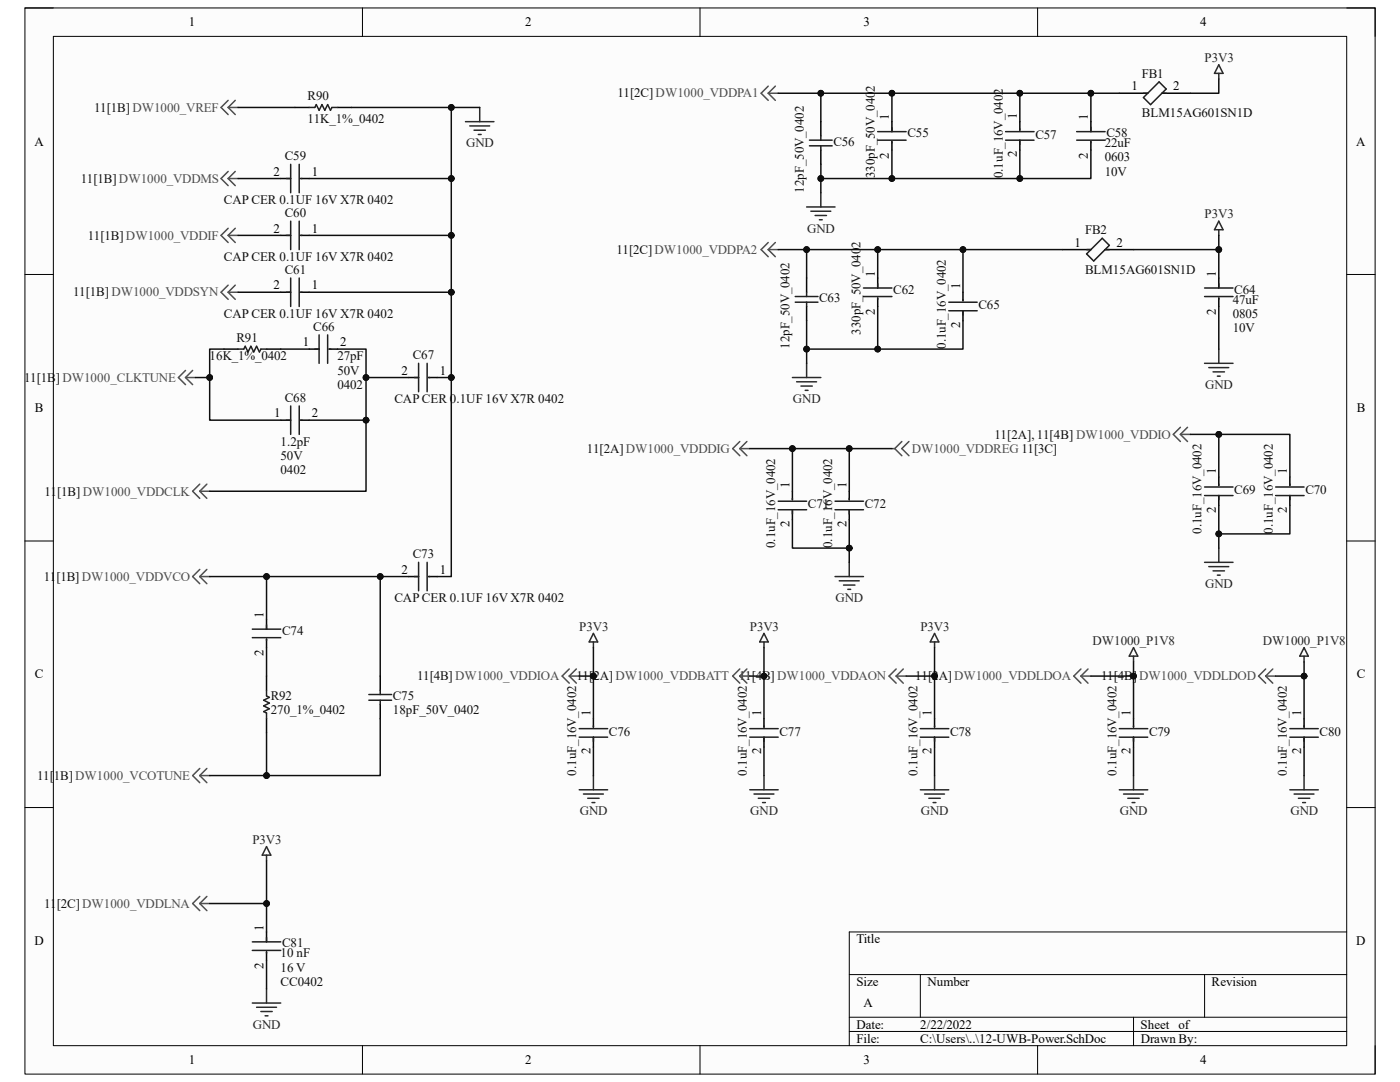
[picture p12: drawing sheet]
<svg xmlns="http://www.w3.org/2000/svg" width="279mm" height="216mm" viewBox="0 0 279 216" stroke-linecap="round" stroke-linejoin="round" font-family="sans-serif">
<path d="M5 1.6h269.4v212.7h-269.4z" fill-rule="evenodd" fill="#fcfcfc"/>
<path d="M5 1.6h269.4v212.7h-269.4z" fill="none" stroke="#000" stroke-width=".2"/>
<path d="M10.6 7.3h258.2v201.4h-258.2z" fill-rule="evenodd" fill="#fcfcfc"/>
<g fill="none" stroke="#000" stroke-width=".2">
<path d="M5 1.6h5.6M10.6 7.3h258.2v201.4h-258.2zM72.3 1.6v5.7M139.7 1.6v5.7M207.1 1.6v5.7M268.8 1.6h5.6v5.7M5 54.8h5.6M268.8 54.8h5.6M5 107.9h5.6M268.8 107.9h5.6M5 161.1h5.6M268.8 161.1h5.6"/>
<path d="M169.5 194.5h99.3M183.7 194.5v8.5M240.4 194.5v8.5M268.8 186h-99.3v22.7M72.3 208.7v5.6M139.7 208.7v5.6M169.5 203h99.3M169.5 205.8h99.3M207.1 208.7v5.6M226.2 203v5.7M274.4 208.7v5.6"/>
</g>
<g fill="none" stroke="#4c4c4c" stroke-width=".3">
<path d="M153.3 18.6l1.4 1.4M153.3 17.2l-1.4 1.4 1.4 1.4M153.3 18.6h2M154.7 17.2l-1.4 1.4M45.5 21.4l1.5 1.5M45.5 20l-1.4 1.4 1.4 1.5M45.5 21.4h2M45.5 35.6l1.5 1.4M45.5 34.2l-1.4 1.4 1.4 1.4M45.5 35.6h2M47 20l-1.5 1.4M47 34.2l-1.5 1.4"/>
<path d="M45.5 47l1.5 1.4M45.5 45.6l-1.4 1.4 1.4 1.4M45.5 47h2M45.5 58.3l1.5 1.4M45.5 56.9l-1.4 1.4 1.4 1.4M45.5 58.3h2M47 45.6l-1.5 1.4M47 56.9l-1.5 1.4M153.3 49.8l1.4 1.4M153.3 48.4l-1.4 1.4 1.4 1.4M153.3 49.8h2M154.7 48.4l-1.4 1.4"/>
<path d="M37 75.3l1.4 1.5M37 73.9l-1.4 1.4 1.4 1.5M37 75.3h2M38.4 73.9l-1.4 1.4M39.9 98l1.4 1.4M39.9 96.6l-1.5 1.4 1.5 1.4M39.9 98h1.9M41.3 96.6l-1.4 1.4M147.6 89.5h2M147.6 89.5l1.5 1.4M147.6 88.1l-1.4 1.4 1.4 1.4M149.1 88.1l-1.5 1.4"/>
<path d="M178 89.5h.6M178.6 89.5l1.4 1.4M180 88.1l-1.4 1.4M181.4 88.1l-1.4 1.4 1.4 1.4M235.6 86.7l1.4 1.4M235.6 85.3l-1.4 1.4 1.4 1.4M235.6 86.7h2M237 85.3l-1.4 1.4M39.9 115l1.4 1.5M39.9 113.6l-1.5 1.4 1.5 1.5M39.9 115h1.9M41.3 113.6l-1.4 1.4"/>
<path d="M113.6 134.9h2M113.6 134.9l1.4 1.4M113.6 133.5l-1.4 1.4 1.4 1.4M115 133.5l-1.4 1.4M147.6 134.9h2M147.6 134.9l1.5 1.4M147.6 133.5l-1.4 1.4 1.4 1.4M149.1 133.5l-1.5 1.4M178.8 134.9l1.5 1.4M178.8 133.5l-1.4 1.4 1.4 1.4M178.8 134.9h2M180.3 133.5l-1.5 1.4"/>
<path d="M215.7 134.9h2M215.7 134.9l1.4 1.4M215.7 133.5l-1.4 1.4 1.4 1.4M217.1 133.5l-1.4 1.4M252.6 134.9h2M252.6 134.9l1.4 1.4M252.6 133.5l-1.4 1.4 1.4 1.4M254 133.5l-1.4 1.4M39.9 154.8l1.4 1.4M39.9 153.3l-1.5 1.5 1.5 1.4M39.9 154.8h1.9M41.3 153.3l-1.4 1.5"/>
<path d="M39.9 178.9l-1.5 1.4 1.5 1.4M41.3 178.9l-1.4 1.4M39.9 180.3l1.4 1.4M39.9 180.3h1.9"/>
</g>
<g fill="none" stroke="#000" stroke-width=".3">
<path d="M223.4 18.6h5.7M231.9 18.6h5.7M56 35.6h2M58.9 21.4h2.8M60 35.6h1.7M67.4 21.4h2.8M178 24.3v2M178 28.2v1.8M203.5 24.3v1.7M203.5 28v2M217.7 24.3v2M217.7 28.2v1.8"/>
<path d="M56 47h2M56 58.3h2M60 47h1.7M60 58.3h1.7M192.2 58.3v1.7M212 49.8h5.7M220.5 49.8h5.7M243.2 55.5v2M243.2 59.5v1.7M44.7 69.7h2.8M53.2 69.7h2.8M61.7 69.7h2"/>
<path d="M65.7 69.7h1.7M81.6 75.3h1.9M85.5 75.3h1.7M192.2 62v2M56 83.8h2M60 83.8h1.7M158.1 98v1.7M169.5 98v1.7M243.2 95.2v1.7M243.2 98.9v2M257.4 95.2v1.7M257.4 98.9v2"/>
<path d="M81.6 115h1.9M85.5 115h1.7M158.1 101.7v2M169.5 101.7v2M53.2 123.6v1.9M53.2 127.5v1.7M53.2 134.9v2.8M75.9 134.9v2.8M53.2 143.4v2.8M75.9 140.6v2.8M118.4 143.4v1.7M118.4 147.1v2"/>
<path d="M152.5 143.4v1.7M152.5 147.1v2M186.5 143.4v1.7M186.5 147.1v2M226.2 143.4v1.7M226.2 147.1v2M260.3 143.4v1.7M260.3 147.1v2M53.2 186v1.9M53.2 189.9v1.7"/>
</g>
<g fill="none" stroke="#1c1c1c" stroke-width=".3">
<path d="M228.2 19.5l3.1-3.2 1.4 1.5-3.1 3.1zM228.2 18.6h.9M231.9 18.6h.8M57.2 35.6h.8M58 32.8v5.7M59.7 32.8v5.7M60 35.6h.3M61.7 21.4h1.1l.3-.5 .6 1.1 .6-1.1 .5 1.1 .6-1.1 .6 1.1 .2-.6h1.2M175.2 28h5.6M175.2 26.3h5.6M178 25.4v.9M178 28.2v.3"/>
<path d="M200.7 28h5.7M200.7 26.3h5.7M203.5 25.7v.3M203.5 28v.8M214.9 28h5.6M214.9 26.3h5.6M217.7 25.4v.9M217.7 28.2v.3M57.2 47h.8M57.2 58.3h.8M58 44.1v5.7M58 55.5v5.7"/>
<path d="M59.7 44.1v5.7M59.7 55.5v5.7M60 47h.3M60 58.3h.3M192.2 59.7v.3M216.9 50.7l3.1-3.2 1.4 1.5-3.1 3.1zM216.9 49.8h.8M220.5 49.8h.9M240.4 57.5h5.7M240.4 59.2h5.7M243.2 56.6v.9M243.2 59.5v.2"/>
<path d="M47.5 69.7h1.2l.2-.6 .6 1.1 .6-1.1 .5 1.1 .6-1.1 .6 1.1 .3-.5h1.1M62.8 69.7h.9M63.7 66.8v5.7M65.4 66.8v5.7M65.7 69.7h.3M82.7 75.3h.8M83.5 72.5v5.7M85.2 72.5v5.7M85.5 75.3h.3M189.3 62h5.7M189.3 60.3h5.7M192.2 62v.9"/>
<path d="M57.2 83.8h.8M58 81v5.7M59.7 81v5.7M60 83.8h.3M158.1 99.4v.3M169.5 99.4v.3M240.4 98.9h5.7M240.4 97.2h5.7M243.2 96.6v.3M243.2 98.9v.8M254.6 98.9h5.7M254.6 97.2h5.7"/>
<path d="M257.4 96.6v.3M257.4 98.9v.8M82.7 115h.8M83.5 112.2v5.7M85.2 112.2v5.7M85.5 115h.3M155.3 101.7h5.7M155.3 100h5.7M158.1 101.7v.9M166.7 101.7h5.6M166.7 100h5.6M169.5 101.7v.9"/>
<path d="M50.4 125.5h5.6M50.4 127.2h5.6M53.2 124.7v.8M53.2 127.5v.3M53.2 137.7v1.2l.6 .3-1.2 .5 1.2 .6-1.2 .6 1.2 .5-1.2 .6 .6 .3v1.1M73.6 138.6h4.6M73.6 139.7h4.6M75.9 137.7v.9M75.9 139.7v.9M115.6 147.1h5.7M115.6 145.4h5.7M118.4 144.8v.3"/>
<path d="M118.4 147.1v.8M149.6 147.1h5.7M149.6 145.4h5.7M152.5 144.8v.3M152.5 147.1v.8M183.7 147.1h5.6M183.7 145.4h5.6M186.5 144.8v.3M186.5 147.1v.8M223.4 147.1h5.7M223.4 145.4h5.7M226.2 144.8v.3"/>
<path d="M226.2 147.1v.8M257.4 147.1h5.7M257.4 145.4h5.7M260.3 144.8v.3M260.3 147.1v.8M50.4 187.9h5.6M50.4 189.6h5.6M53.2 187.1v.8M53.2 189.9v.3"/>
</g>
<g fill="none" stroke="#262626" stroke-width=".3">
<path d="M243.2 12.9l.9 1.7h-1.7zM243.2 14.6v1.2M92.9 24.3h5.7M93.8 25.1h3.9M94.6 26h2.3M95.5 26.8h.5M95.7 21.4v2.9M163.8 38.5v2.8M161 41.3h5.7M161.8 42.1h4M162.7 43h2.2M163.5 43.9h.6"/>
<path d="M243.2 45.8v1.2M243.2 44.1l.9 1.7h-1.7zM158.1 75.3h5.7M159 76.2h4M159.8 77h2.3M160.7 77.9h.6M161 72.5v2.8M240.4 72.5h5.7M241.2 73.4h4M242.1 74.2h2.3M243 75.1h.5M243.2 69.7v2.8"/>
<path d="M166.7 115h5.6M167.5 115.9h4M168.3 116.7h2.3M169.2 117.6h.6M169.5 112.2v2.8M240.4 112.2h5.7M241.2 113.1h4M242.1 113.9h2.3M243 114.8h.5M243.2 109.4v2.8M118.4 128.1v1.1M118.4 126.4l.9 1.7h-1.7z"/>
<path d="M152.5 126.4l.8 1.7h-1.7zM152.5 128.1v1.1M186.5 128.1v1.1M186.5 126.4l.9 1.7h-1.7zM226.2 129.2l.9 1.7h-1.7zM226.2 130.9v1.2M260.3 130.9v1.2M260.3 129.2l.8 1.7h-1.7zM115.6 157.6h5.7M116.4 158.4h4M117.3 159.3h2.3M118.4 154.8v2.8"/>
<path d="M149.6 157.6h5.7M150.5 158.4h4M151.3 159.3h2.3M152.5 154.8v2.8M183.7 157.6h5.6M184.5 158.4h4M185.4 159.3h2.2M186.5 154.8v2.8M223.4 157.6h5.7M224.2 158.4h4M225.1 159.3h2.3M226.2 154.8v2.8"/>
<path d="M257.4 157.6h5.7M258.3 158.4h3.9M259.1 159.3h2.3M260.3 154.8v2.8M53.2 168.9l.8 1.7h-1.7zM53.2 170.6v1.2M118.1 160.1h.6M152.2 160.1h.5M186.2 160.1h.6M225.9 160.1h.6M260 160.1h.5M53.2 197.3v2.8"/>
<path d="M50.4 200.1h5.6M51.2 201h4M52.1 201.8h2.2M52.9 202.7h.6"/>
</g>
<path d="M47.5 21.4h11.4M47.5 35.6h8.5M70.2 21.4h25.5M47.5 47h8.5" fill="none" stroke="#0e0e0e" stroke-width=".3"/>
<circle cx="90.1" cy="21.4" r=".57" fill="#0e0e0e"/>
<circle cx="90.1" cy="21.4" r=".57" fill="none" stroke="#0e0e0e" stroke-width=".2"/>
<path d="M90.1 21.4v14.2h-28.4" fill="none" stroke="#0e0e0e" stroke-width=".3"/>
<circle cx="90.1" cy="35.6" r=".57" fill="#0e0e0e"/>
<circle cx="90.1" cy="35.6" r=".57" fill="none" stroke="#0e0e0e" stroke-width=".2"/>
<circle cx="90.1" cy="21.4" r=".57" fill="#0e0e0e"/>
<circle cx="90.1" cy="21.4" r=".57" fill="none" stroke="#0e0e0e" stroke-width=".2"/>
<path d="M90.1 35.6v11.4h-28.4" fill="none" stroke="#0e0e0e" stroke-width=".3"/>
<circle cx="90.1" cy="35.6" r=".57" fill="#0e0e0e"/>
<circle cx="90.1" cy="35.6" r=".57" fill="none" stroke="#0e0e0e" stroke-width=".2"/>
<circle cx="90.1" cy="47" r=".57" fill="#0e0e0e"/>
<circle cx="90.1" cy="47" r=".57" fill="none" stroke="#0e0e0e" stroke-width=".2"/>
<path d="M90.1 47v11.3h-28.4" fill="none" stroke="#0e0e0e" stroke-width=".3"/>
<circle cx="90.1" cy="58.3" r=".57" fill="#0e0e0e"/>
<circle cx="90.1" cy="58.3" r=".57" fill="none" stroke="#0e0e0e" stroke-width=".2"/>
<circle cx="90.1" cy="47" r=".57" fill="#0e0e0e"/>
<circle cx="90.1" cy="47" r=".57" fill="none" stroke="#0e0e0e" stroke-width=".2"/>
<path d="M47.5 58.3h8.5M90.1 58.3v17h-2.9" fill="none" stroke="#0e0e0e" stroke-width=".3"/>
<circle cx="90.1" cy="75.3" r=".57" fill="#0e0e0e"/>
<circle cx="90.1" cy="75.3" r=".57" fill="none" stroke="#0e0e0e" stroke-width=".2"/>
<circle cx="90.1" cy="58.3" r=".57" fill="#0e0e0e"/>
<circle cx="90.1" cy="58.3" r=".57" fill="none" stroke="#0e0e0e" stroke-width=".2"/>
<path d="M44.7 69.7h-2.9v5.6h-2.8" fill="none" stroke="#0e0e0e" stroke-width=".3"/>
<circle cx="41.8" cy="75.3" r=".57" fill="#0e0e0e"/>
<circle cx="41.8" cy="75.3" r=".57" fill="none" stroke="#0e0e0e" stroke-width=".2"/>
<path d="M56 69.7h5.7M67.4 69.7h5.6v5.6h8.6" fill="none" stroke="#0e0e0e" stroke-width=".3"/>
<circle cx="73" cy="75.3" r=".57" fill="#0e0e0e"/>
<circle cx="73" cy="75.3" r=".57" fill="none" stroke="#0e0e0e" stroke-width=".2"/>
<path d="M41.8 75.3v8.5h14.2" fill="none" stroke="#0e0e0e" stroke-width=".3"/>
<circle cx="41.8" cy="75.3" r=".57" fill="#0e0e0e"/>
<circle cx="41.8" cy="75.3" r=".57" fill="none" stroke="#0e0e0e" stroke-width=".2"/>
<path d="M73 75.3v8.5h-11.3" fill="none" stroke="#0e0e0e" stroke-width=".3"/>
<circle cx="73" cy="83.8" r=".57" fill="#0e0e0e"/>
<circle cx="73" cy="83.8" r=".57" fill="none" stroke="#0e0e0e" stroke-width=".2"/>
<circle cx="73" cy="75.3" r=".57" fill="#0e0e0e"/>
<circle cx="73" cy="75.3" r=".57" fill="none" stroke="#0e0e0e" stroke-width=".2"/>
<path d="M73 83.8v14.2h-31.2" fill="none" stroke="#0e0e0e" stroke-width=".3"/>
<circle cx="73" cy="83.8" r=".57" fill="#0e0e0e"/>
<circle cx="73" cy="83.8" r=".57" fill="none" stroke="#0e0e0e" stroke-width=".2"/>
<path d="M90.1 75.3v39.7h-2.9" fill="none" stroke="#0e0e0e" stroke-width=".3"/>
<circle cx="90.1" cy="75.3" r=".57" fill="#0e0e0e"/>
<circle cx="90.1" cy="75.3" r=".57" fill="none" stroke="#0e0e0e" stroke-width=".2"/>
<path d="M41.8 115h39.8" fill="none" stroke="#0e0e0e" stroke-width=".3"/>
<circle cx="53.2" cy="115" r=".57" fill="#0e0e0e"/>
<circle cx="53.2" cy="115" r=".57" fill="none" stroke="#0e0e0e" stroke-width=".2"/>
<circle cx="75.9" cy="115" r=".57" fill="#0e0e0e"/>
<circle cx="75.9" cy="115" r=".57" fill="none" stroke="#0e0e0e" stroke-width=".2"/>
<path d="M53.2 115v8.6" fill="none" stroke="#0e0e0e" stroke-width=".3"/>
<circle cx="53.2" cy="115" r=".57" fill="#0e0e0e"/>
<circle cx="53.2" cy="115" r=".57" fill="none" stroke="#0e0e0e" stroke-width=".2"/>
<path d="M53.2 146.2v8.6h-11.4" fill="none" stroke="#0e0e0e" stroke-width=".3"/>
<circle cx="53.2" cy="154.8" r=".57" fill="#0e0e0e"/>
<circle cx="53.2" cy="154.8" r=".57" fill="none" stroke="#0e0e0e" stroke-width=".2"/>
<path d="M75.9 115v19.9M53.2 129.2v5.7" fill="none" stroke="#0e0e0e" stroke-width=".3"/>
<circle cx="75.9" cy="115" r=".57" fill="#0e0e0e"/>
<circle cx="75.9" cy="115" r=".57" fill="none" stroke="#0e0e0e" stroke-width=".2"/>
<path d="M75.9 143.4v11.4h-22.7" fill="none" stroke="#0e0e0e" stroke-width=".3"/>
<circle cx="53.2" cy="154.8" r=".57" fill="#0e0e0e"/>
<circle cx="53.2" cy="154.8" r=".57" fill="none" stroke="#0e0e0e" stroke-width=".2"/>
<path d="M53.2 171.8v8.5h-11.4" fill="none" stroke="#0e0e0e" stroke-width=".3"/>
<circle cx="53.2" cy="180.3" r=".57" fill="#0e0e0e"/>
<circle cx="53.2" cy="180.3" r=".57" fill="none" stroke="#0e0e0e" stroke-width=".2"/>
<path d="M53.2 180.3v5.7" fill="none" stroke="#0e0e0e" stroke-width=".3"/>
<circle cx="53.2" cy="180.3" r=".57" fill="#0e0e0e"/>
<circle cx="53.2" cy="180.3" r=".57" fill="none" stroke="#0e0e0e" stroke-width=".2"/>
<path d="M243.2 15.8v2.8h-5.6M243.2 47v2.8h-17M53.2 191.6v5.7" fill="none" stroke="#0e0e0e" stroke-width=".3"/>
<circle cx="243.2" cy="49.8" r=".57" fill="#0e0e0e"/>
<circle cx="243.2" cy="49.8" r=".57" fill="none" stroke="#0e0e0e" stroke-width=".2"/>
<path d="M243.2 49.8v5.7" fill="none" stroke="#0e0e0e" stroke-width=".3"/>
<circle cx="243.2" cy="49.8" r=".57" fill="#0e0e0e"/>
<circle cx="243.2" cy="49.8" r=".57" fill="none" stroke="#0e0e0e" stroke-width=".2"/>
<path d="M217.7 18.6v5.7M243.2 61.2v8.5" fill="none" stroke="#0e0e0e" stroke-width=".3"/>
<circle cx="217.7" cy="18.6" r=".57" fill="#0e0e0e"/>
<circle cx="217.7" cy="18.6" r=".57" fill="none" stroke="#0e0e0e" stroke-width=".2"/>
<path d="M203.5 18.6v5.7" fill="none" stroke="#0e0e0e" stroke-width=".3"/>
<circle cx="203.5" cy="18.6" r=".57" fill="#0e0e0e"/>
<circle cx="203.5" cy="18.6" r=".57" fill="none" stroke="#0e0e0e" stroke-width=".2"/>
<path d="M178 18.6v5.7" fill="none" stroke="#0e0e0e" stroke-width=".3"/>
<circle cx="178" cy="18.6" r=".57" fill="#0e0e0e"/>
<circle cx="178" cy="18.6" r=".57" fill="none" stroke="#0e0e0e" stroke-width=".2"/>
<path d="M163.8 18.6v5.7" fill="none" stroke="#0e0e0e" stroke-width=".3"/>
<circle cx="163.8" cy="18.6" r=".57" fill="#0e0e0e"/>
<circle cx="163.8" cy="18.6" r=".57" fill="none" stroke="#0e0e0e" stroke-width=".2"/>
<path d="M203.5 30v5.6h-25.5" fill="none" stroke="#0e0e0e" stroke-width=".3"/>
<circle cx="203.5" cy="35.6" r=".57" fill="#0e0e0e"/>
<circle cx="203.5" cy="35.6" r=".57" fill="none" stroke="#0e0e0e" stroke-width=".2"/>
<circle cx="178" cy="35.6" r=".57" fill="#0e0e0e"/>
<circle cx="178" cy="35.6" r=".57" fill="none" stroke="#0e0e0e" stroke-width=".2"/>
<path d="M217.7 30v5.6h-14.2" fill="none" stroke="#0e0e0e" stroke-width=".3"/>
<circle cx="203.5" cy="35.6" r=".57" fill="#0e0e0e"/>
<circle cx="203.5" cy="35.6" r=".57" fill="none" stroke="#0e0e0e" stroke-width=".2"/>
<path d="M161 49.8v5.7" fill="none" stroke="#0e0e0e" stroke-width=".3"/>
<circle cx="161" cy="49.8" r=".57" fill="#0e0e0e"/>
<circle cx="161" cy="49.8" r=".57" fill="none" stroke="#0e0e0e" stroke-width=".2"/>
<path d="M175.2 49.8v5.7" fill="none" stroke="#0e0e0e" stroke-width=".3"/>
<circle cx="175.2" cy="49.8" r=".57" fill="#0e0e0e"/>
<circle cx="175.2" cy="49.8" r=".57" fill="none" stroke="#0e0e0e" stroke-width=".2"/>
<path d="M192.2 49.8v8.5" fill="none" stroke="#0e0e0e" stroke-width=".3"/>
<circle cx="192.2" cy="49.8" r=".57" fill="#0e0e0e"/>
<circle cx="192.2" cy="49.8" r=".57" fill="none" stroke="#0e0e0e" stroke-width=".2"/>
<path d="M175.2 61.2v8.5" fill="none" stroke="#0e0e0e" stroke-width=".3"/>
<circle cx="175.2" cy="69.7" r=".57" fill="#0e0e0e"/>
<circle cx="175.2" cy="69.7" r=".57" fill="none" stroke="#0e0e0e" stroke-width=".2"/>
<path d="M178 89.5h-8.5v8.5" fill="none" stroke="#0e0e0e" stroke-width=".3"/>
<circle cx="169.5" cy="89.5" r=".57" fill="#0e0e0e"/>
<circle cx="169.5" cy="89.5" r=".57" fill="none" stroke="#0e0e0e" stroke-width=".2"/>
<path d="M158.1 89.5v8.5" fill="none" stroke="#0e0e0e" stroke-width=".3"/>
<circle cx="158.1" cy="89.5" r=".57" fill="#0e0e0e"/>
<circle cx="158.1" cy="89.5" r=".57" fill="none" stroke="#0e0e0e" stroke-width=".2"/>
<path d="M158.1 103.7v5.7h11.4" fill="none" stroke="#0e0e0e" stroke-width=".3"/>
<circle cx="169.5" cy="109.4" r=".57" fill="#0e0e0e"/>
<circle cx="169.5" cy="109.4" r=".57" fill="none" stroke="#0e0e0e" stroke-width=".2"/>
<path d="M155.3 18.6h68.1" fill="none" stroke="#0e0e0e" stroke-width=".3"/>
<circle cx="163.8" cy="18.6" r=".57" fill="#0e0e0e"/>
<circle cx="163.8" cy="18.6" r=".57" fill="none" stroke="#0e0e0e" stroke-width=".2"/>
<circle cx="178" cy="18.6" r=".57" fill="#0e0e0e"/>
<circle cx="178" cy="18.6" r=".57" fill="none" stroke="#0e0e0e" stroke-width=".2"/>
<circle cx="203.5" cy="18.6" r=".57" fill="#0e0e0e"/>
<circle cx="203.5" cy="18.6" r=".57" fill="none" stroke="#0e0e0e" stroke-width=".2"/>
<circle cx="217.7" cy="18.6" r=".57" fill="#0e0e0e"/>
<circle cx="217.7" cy="18.6" r=".57" fill="none" stroke="#0e0e0e" stroke-width=".2"/>
<path d="M192.2 64v5.7h-31.2v2.8" fill="none" stroke="#0e0e0e" stroke-width=".3"/>
<circle cx="175.2" cy="69.7" r=".57" fill="#0e0e0e"/>
<circle cx="175.2" cy="69.7" r=".57" fill="none" stroke="#0e0e0e" stroke-width=".2"/>
<circle cx="161" cy="69.7" r=".57" fill="#0e0e0e"/>
<circle cx="161" cy="69.7" r=".57" fill="none" stroke="#0e0e0e" stroke-width=".2"/>
<path d="M149.6 89.5h19.9" fill="none" stroke="#0e0e0e" stroke-width=".3"/>
<circle cx="158.1" cy="89.5" r=".57" fill="#0e0e0e"/>
<circle cx="158.1" cy="89.5" r=".57" fill="none" stroke="#0e0e0e" stroke-width=".2"/>
<circle cx="169.5" cy="89.5" r=".57" fill="#0e0e0e"/>
<circle cx="169.5" cy="89.5" r=".57" fill="none" stroke="#0e0e0e" stroke-width=".2"/>
<path d="M169.5 103.7v8.5" fill="none" stroke="#0e0e0e" stroke-width=".3"/>
<circle cx="169.5" cy="109.4" r=".57" fill="#0e0e0e"/>
<circle cx="169.5" cy="109.4" r=".57" fill="none" stroke="#0e0e0e" stroke-width=".2"/>
<path d="M180.8 134.9h5.7v8.5" fill="none" stroke="#0e0e0e" stroke-width=".3"/>
<circle cx="186.5" cy="134.9" r=".57" fill="#0e0e0e"/>
<circle cx="186.5" cy="134.9" r=".57" fill="none" stroke="#0e0e0e" stroke-width=".2"/>
<path d="M254.6 134.9h5.7v8.5M186.5 149.1v5.7M260.3 149.1v5.7" fill="none" stroke="#0e0e0e" stroke-width=".3"/>
<circle cx="260.2" cy="134.9" r=".57" fill="#0e0e0e"/>
<circle cx="260.2" cy="134.9" r=".57" fill="none" stroke="#0e0e0e" stroke-width=".2"/>
<path d="M115.6 134.9h2.8v8.5" fill="none" stroke="#0e0e0e" stroke-width=".3"/>
<circle cx="118.4" cy="134.9" r=".57" fill="#0e0e0e"/>
<circle cx="118.4" cy="134.9" r=".57" fill="none" stroke="#0e0e0e" stroke-width=".2"/>
<path d="M118.4 129.2v5.7M118.4 149.1v5.7" fill="none" stroke="#0e0e0e" stroke-width=".3"/>
<circle cx="118.4" cy="134.9" r=".57" fill="#0e0e0e"/>
<circle cx="118.4" cy="134.9" r=".57" fill="none" stroke="#0e0e0e" stroke-width=".2"/>
<path d="M260.3 132.1v2.8" fill="none" stroke="#0e0e0e" stroke-width=".3"/>
<circle cx="260.2" cy="134.9" r=".57" fill="#0e0e0e"/>
<circle cx="260.2" cy="134.9" r=".57" fill="none" stroke="#0e0e0e" stroke-width=".2"/>
<path d="M186.5 129.2v5.7" fill="none" stroke="#0e0e0e" stroke-width=".3"/>
<circle cx="186.5" cy="134.9" r=".57" fill="#0e0e0e"/>
<circle cx="186.5" cy="134.9" r=".57" fill="none" stroke="#0e0e0e" stroke-width=".2"/>
<path d="M237.6 86.7h5.6v8.5" fill="none" stroke="#0e0e0e" stroke-width=".3"/>
<circle cx="243.2" cy="86.7" r=".57" fill="#0e0e0e"/>
<circle cx="243.2" cy="86.7" r=".57" fill="none" stroke="#0e0e0e" stroke-width=".2"/>
<path d="M243.2 86.7h14.2v8.5" fill="none" stroke="#0e0e0e" stroke-width=".3"/>
<circle cx="243.2" cy="86.7" r=".57" fill="#0e0e0e"/>
<circle cx="243.2" cy="86.7" r=".57" fill="none" stroke="#0e0e0e" stroke-width=".2"/>
<path d="M257.4 100.9v5.6h-14.2" fill="none" stroke="#0e0e0e" stroke-width=".3"/>
<circle cx="243.2" cy="106.5" r=".57" fill="#0e0e0e"/>
<circle cx="243.2" cy="106.5" r=".57" fill="none" stroke="#0e0e0e" stroke-width=".2"/>
<path d="M149.6 134.9h2.9M152.5 149.1v5.7" fill="none" stroke="#0e0e0e" stroke-width=".3"/>
<circle cx="152.5" cy="134.9" r=".57" fill="#0e0e0e"/>
<circle cx="152.5" cy="134.9" r=".57" fill="none" stroke="#0e0e0e" stroke-width=".2"/>
<path d="M152.5 129.2v14.2" fill="none" stroke="#0e0e0e" stroke-width=".3"/>
<circle cx="152.5" cy="134.9" r=".57" fill="#0e0e0e"/>
<circle cx="152.5" cy="134.9" r=".57" fill="none" stroke="#0e0e0e" stroke-width=".2"/>
<path d="M226.2 132.1v2.8M226.2 149.1v5.7" fill="none" stroke="#0e0e0e" stroke-width=".3"/>
<circle cx="226.2" cy="134.9" r=".57" fill="#0e0e0e"/>
<circle cx="226.2" cy="134.9" r=".57" fill="none" stroke="#0e0e0e" stroke-width=".2"/>
<path d="M217.7 134.9h8.5v8.5" fill="none" stroke="#0e0e0e" stroke-width=".3"/>
<circle cx="226.2" cy="134.9" r=".57" fill="#0e0e0e"/>
<circle cx="226.2" cy="134.9" r=".57" fill="none" stroke="#0e0e0e" stroke-width=".2"/>
<path d="M243.2 100.9v8.5" fill="none" stroke="#0e0e0e" stroke-width=".3"/>
<circle cx="243.2" cy="106.5" r=".57" fill="#0e0e0e"/>
<circle cx="243.2" cy="106.5" r=".57" fill="none" stroke="#0e0e0e" stroke-width=".2"/>
<path d="M161 55.5v2.8M175.2 55.5v2M175.2 59.5v1.7M161 61.2v2.8" fill="none" stroke="#000" stroke-width=".3"/>
<path d="M158.7 59.2h4.5M161 58.3v.9M172.3 57.5h5.7M172.3 59.2h5.7M175.2 56.6v.9M175.2 59.5v.2M158.7 60.3h4.5M161 60.3v.9" fill="none" stroke="#1c1c1c" stroke-width=".3"/>
<path d="M161 64v5.7" fill="none" stroke="#0e0e0e" stroke-width=".3"/>
<circle cx="161" cy="69.7" r=".57" fill="#0e0e0e"/>
<circle cx="161" cy="69.7" r=".57" fill="none" stroke="#0e0e0e" stroke-width=".2"/>
<path d="M163.8 24.3v2.8M163.8 30v2.8" fill="none" stroke="#000" stroke-width=".3"/>
<path d="M161.5 28h4.6M161.5 29.1h4.6M163.8 27.1v.9M163.8 29.1v.9" fill="none" stroke="#1c1c1c" stroke-width=".3"/>
<path d="M178 30v5.6h-14.2v-2.8" fill="none" stroke="#0e0e0e" stroke-width=".3"/>
<circle cx="178" cy="35.6" r=".57" fill="#0e0e0e"/>
<circle cx="178" cy="35.6" r=".57" fill="none" stroke="#0e0e0e" stroke-width=".2"/>
<circle cx="163.8" cy="35.6" r=".57" fill="#0e0e0e"/>
<circle cx="163.8" cy="35.6" r=".57" fill="none" stroke="#0e0e0e" stroke-width=".2"/>
<path d="M163.8 35.6v2.9" fill="none" stroke="#0e0e0e" stroke-width=".3"/>
<circle cx="163.8" cy="35.6" r=".57" fill="#0e0e0e"/>
<circle cx="163.8" cy="35.6" r=".57" fill="none" stroke="#0e0e0e" stroke-width=".2"/>
<path d="M155.3 49.8h56.7" fill="none" stroke="#0e0e0e" stroke-width=".3"/>
<circle cx="161" cy="49.8" r=".57" fill="#0e0e0e"/>
<circle cx="161" cy="49.8" r=".57" fill="none" stroke="#0e0e0e" stroke-width=".2"/>
<circle cx="175.2" cy="49.8" r=".57" fill="#0e0e0e"/>
<circle cx="175.2" cy="49.8" r=".57" fill="none" stroke="#0e0e0e" stroke-width=".2"/>
<circle cx="192.2" cy="49.8" r=".57" fill="#0e0e0e"/>
<circle cx="192.2" cy="49.8" r=".57" fill="none" stroke="#0e0e0e" stroke-width=".2"/>
<g font-size="2.6">
<text x="37.7" y="5.2">1</text>
<text x="104.8" y="5.2">2</text>
<text x="172.3" y="5.2">3</text>
<text x="239.5" y="5.2">4</text>
<text x="202.9" y="23.7" transform="rotate(-90 202.9 23.7)">1</text>
<text x="225.8" y="18">1</text>
<text x="234.1" y="18">2</text>
<text x="6.9" y="29">A</text>
<text x="177.4" y="24" transform="rotate(-90 177.4 24)">1</text>
<text x="217.1" y="24" transform="rotate(-90 217.1 24)">1</text>
<text x="270.7" y="29">A</text>
<text x="54.6" y="35.1">2</text>
<text x="62.2" y="35.1">1</text>
<text x="177.4" y="31.7" transform="rotate(-90 177.4 31.7)">2</text>
<text x="202.9" y="31.4" transform="rotate(-90 202.9 31.4)">2</text>
<text x="217.1" y="31.7" transform="rotate(-90 217.1 31.7)">2</text>
<text x="54.6" y="46.4">2</text>
<text x="62.2" y="46.4">1</text>
<text x="214.5" y="49.2">1</text>
<text x="222.8" y="49.2">2</text>
<text x="54.6" y="57.7">2</text>
<text x="62.2" y="57.7">1</text>
<text x="174.6" y="55.2" transform="rotate(-90 174.6 55.2)">1</text>
<text x="191.6" y="57.7" transform="rotate(-90 191.6 57.7)">1</text>
<text x="242.7" y="55.2" transform="rotate(-90 242.7 55.2)">1</text>
<text x="174.6" y="62.9" transform="rotate(-90 174.6 62.9)">2</text>
<text x="191.6" y="65.4" transform="rotate(-90 191.6 65.4)">2</text>
<text x="242.7" y="62.9" transform="rotate(-90 242.7 62.9)">2</text>
<text x="60.4" y="69.1">1</text>
<text x="67.9" y="69.1">2</text>
<text x="80.1" y="74.8">2</text>
<text x="87.8" y="74.8">1</text>
<text x="7" y="82.2">B</text>
<text x="54.7" y="83.3">1</text>
<text x="62.2" y="83.3">2</text>
<text x="270.8" y="82.2">B</text>
<text x="242.7" y="94.6" transform="rotate(-90 242.7 94.6)">1</text>
<text x="256.8" y="94.6" transform="rotate(-90 256.8 94.6)">1</text>
<text x="157.6" y="97.5" transform="rotate(-90 157.6 97.5)">1</text>
<text x="168.9" y="97.5" transform="rotate(-90 168.9 97.5)">1</text>
<text x="157.6" y="105.2" transform="rotate(-90 157.6 105.2)">2</text>
<text x="168.9" y="105.2" transform="rotate(-90 168.9 105.2)">2</text>
<text x="242.7" y="102.3" transform="rotate(-90 242.7 102.3)">2</text>
<text x="256.8" y="102.3" transform="rotate(-90 256.8 102.3)">2</text>
<text x="80.1" y="114.5">2</text>
<text x="87.8" y="114.5">1</text>
<text x="52.6" y="123.3" transform="rotate(-90 52.6 123.3)">1</text>
<text x="52.6" y="131" transform="rotate(-90 52.6 131)">2</text>
<text x="7" y="135.4">C</text>
<text x="270.8" y="135.4">C</text>
<text x="117.9" y="142.8" transform="rotate(-90 117.9 142.8)">1</text>
<text x="151.9" y="142.8" transform="rotate(-90 151.9 142.8)">1</text>
<text x="185.9" y="142.8" transform="rotate(-90 185.9 142.8)">1</text>
<text x="225.6" y="142.8" transform="rotate(-90 225.6 142.8)">1</text>
<text x="259.7" y="142.8" transform="rotate(-90 259.7 142.8)">1</text>
<text x="117.9" y="150.5" transform="rotate(-90 117.9 150.5)">2</text>
<text x="151.9" y="150.5" transform="rotate(-90 151.9 150.5)">2</text>
<text x="185.9" y="150.5" transform="rotate(-90 185.9 150.5)">2</text>
<text x="225.6" y="150.5" transform="rotate(-90 225.6 150.5)">2</text>
<text x="259.7" y="150.5" transform="rotate(-90 259.7 150.5)">2</text>
<text x="52.6" y="185.7" transform="rotate(-90 52.6 185.7)">1</text>
<text x="6.9" y="188.6">D</text>
<text x="170.9" y="188.2">Title</text>
<text x="270.7" y="188.6">D</text>
<text x="52.6" y="193.4" transform="rotate(-90 52.6 193.4)">2</text>
<text x="170.9" y="196.7">Size</text>
<text x="185.1" y="196.7">Number</text>
<text x="241.8" y="196.7">Revision</text>
<text x="172.3" y="201">A</text>
<text x="170.9" y="205.2">Date:</text>
<text x="170.9" y="208.1">File:</text>
<text x="183.6" y="205.2">2/22/2022</text>
<text x="183.7" y="208.1">C:\Users\..\12-UWB-Power.SchDoc</text>
<text x="227.6" y="205.2">Sheet of</text>
<text x="227.7" y="208.1">Drawn By:</text>
<text x="37.7" y="212.3">1</text>
<text x="104.8" y="212.3">2</text>
<text x="172.3" y="212.3">3</text>
<text x="239.5" y="212.3">4</text>
</g>
<g font-size="2.6" fill="#0e0e0e">
<text x="227.9" y="15.5">FB1</text>
<text x="18.8" y="22.3">11[1B] DW1000_VREF</text>
<text x="61.4" y="20">R90</text>
<text x="123.2" y="19.4">11[2C] DW1000_VDDPA1</text>
<text x="227.9" y="23.4">BLM15AG601SN1D</text>
<text x="61.4" y="24.6">11K_1%_0402</text>
<text x="166.3" y="29.1">C56</text>
<text x="181.1" y="27.4">C55</text>
<text x="206.6" y="27.7">C57</text>
<text x="220.5" y="29.4">22uF</text>
<text x="220.8" y="27.4">C58</text>
<text x="56.9" y="31.9">C59</text>
<text x="174.6" y="35.6" transform="rotate(-90 174.6 35.6)">330pF_50V_0402</text>
<text x="200.1" y="35.6" transform="rotate(-90 200.1 35.6)">0.1uF_16V_0402</text>
<text x="220.5" y="35.1">10V</text>
<text x="220.5" y="32.2">0603</text>
<text x="16.1" y="36.4">11[1B] DW1000_VDDMS</text>
<text x="44.7" y="40.7">CAP CER 0.1UF 16V X7R 0402</text>
<text x="160.4" y="38.4" transform="rotate(-90 160.4 38.4)">12pF_50V_0402</text>
<text x="17.5" y="47.8">11[1B] DW1000_VDDIF</text>
<text x="56.9" y="43.3">C60</text>
<text x="216.5" y="46.7">FB2</text>
<text x="44.7" y="52.1">CAP CER 0.1UF 16V X7R 0402</text>
<text x="123" y="50.6">11[2C] DW1000_VDDPA2</text>
<text x="14.6" y="59.1">11[1B] DW1000_VDDSYN</text>
<text x="56.9" y="54.6">C61</text>
<text x="178.3" y="58.6">C62</text>
<text x="216.5" y="54.6">BLM15AG601SN1D</text>
<text x="246.3" y="58.6">C64</text>
<text x="44.7" y="63.4">CAP CER 0.1UF 16V X7R 0402</text>
<text x="62.5" y="66">C66</text>
<text x="163.5" y="60.3">C63</text>
<text x="195.3" y="61.7">C65</text>
<text x="246" y="60.6">47uF</text>
<text x="246" y="63.4">0805</text>
<text x="41.8" y="71.9">16K_1%_0402</text>
<text x="47.2" y="68.2">R91</text>
<text x="67.4" y="71.9">27pF</text>
<text x="82.4" y="71.6">C67</text>
<text x="157.6" y="69.6" transform="rotate(-90 157.6 69.6)">12pF_50V_0402</text>
<text x="171.7" y="66.8" transform="rotate(-90 171.7 66.8)">330pF_50V_0402</text>
<text x="188.8" y="69.6" transform="rotate(-90 188.8 69.6)">0.1uF_16V_0402</text>
<text x="246" y="66.3">10V</text>
<text x="4.8" y="76.2">11[1B] DW1000_CLKTUNE</text>
<text x="67.4" y="74.8">50V</text>
<text x="67.4" y="77.6">0402</text>
<text x="56.9" y="80.1">C68</text>
<text x="78.7" y="80.4">CAP CER 0.1UF 16V X7R 0402</text>
<text x="56" y="88.9">1.2pF</text>
<text x="198.5" y="87.5">11[2A], 11[4B] DW1000_VDDIO</text>
<text x="56" y="91.8">50V</text>
<text x="56" y="94.6">0402</text>
<text x="117.1" y="90.3">11[2A]DW1000_VDDDIG</text>
<text x="8.9" y="98.9">11[1B] DW1000_VDDCLK</text>
<text x="161.2" y="101.4">C71</text>
<text x="172.6" y="101.4">C72</text>
<text x="246.3" y="98.6">C69</text>
<text x="260.5" y="98.6">C70</text>
<text x="239.8" y="106.5" transform="rotate(-90 239.8 106.5)">0.1uF_16V_0402</text>
<text x="254" y="106.5" transform="rotate(-90 254 106.5)">0.1uF_16V_0402</text>
<text x="82.4" y="111.3">C73</text>
<text x="154.7" y="109.4" transform="rotate(-90 154.7 109.4)">0.1uF_16V_0402</text>
<text x="166.1" y="109.4" transform="rotate(-90 166.1 109.4)">0.1uF_16V_0402</text>
<text x="8.7" y="115.9">11[1B] DW1000_VDDVCO</text>
<text x="78.7" y="120.1">CAP CER 0.1UF 16V X7R 0402</text>
<text x="56.3" y="126.7">C74</text>
<text x="83.2" y="135.8">11[4B] DW1000_VDDIOA</text>
<text x="115" y="135.8">11[2A] DW1000_VDDBATT</text>
<text x="147.5" y="135.8">11[4B] DW1000_VDDAON</text>
<text x="182.7" y="135.8">11[2A]DW1000_VDDLDOA</text>
<text x="219.8" y="135.8">11[4B]</text>
<text x="54" y="139.7">R92</text>
<text x="54" y="142.5">270_1%_0402</text>
<text x="78.4" y="139.7">C75</text>
<text x="78.4" y="142.5">18pF_50V_0402</text>
<text x="121.5" y="146.8">C76</text>
<text x="155.6" y="146.8">C77</text>
<text x="189.6" y="146.8">C78</text>
<text x="229.3" y="146.8">C79</text>
<text x="263.4" y="146.8">C80</text>
<text x="7.4" y="155.6">11[1B] DW1000_VCOTUNE</text>
<text x="115" y="154.8" transform="rotate(-90 115 154.8)">0.1uF_16V_0402</text>
<text x="149.1" y="154.8" transform="rotate(-90 149.1 154.8)">0.1uF_16V_0402</text>
<text x="183.1" y="154.8" transform="rotate(-90 183.1 154.8)">0.1uF_16V_0402</text>
<text x="222.8" y="154.8" transform="rotate(-90 222.8 154.8)">0.1uF_16V_0402</text>
<text x="256.8" y="154.8" transform="rotate(-90 256.8 154.8)">0.1uF_16V_0402</text>
<text x="8.8" y="181.1">11[2C]DW1000_VDDLNA</text>
<text x="56" y="191.1">10 nF</text>
<text x="56.3" y="189.1">C81</text>
<text x="56" y="196.7">CC0402</text>
<text x="56" y="193.9">16 V</text>
</g>
<g font-size="2.6" fill="#262626">
<text x="240.4" y="12.4">P3V3</text>
<text x="93" y="29.4">GND</text>
<text x="161.1" y="46.4">GND</text>
<text x="240.4" y="43.6">P3V3</text>
<text x="240.5" y="77.6">GND</text>
<text x="158.2" y="80.4">GND</text>
<text x="240.5" y="117.3">GND</text>
<text x="115.6" y="125.8">P3V3</text>
<text x="149.6" y="125.8">P3V3</text>
<text x="166.8" y="120.1">GND</text>
<text x="183.7" y="125.8">P3V3</text>
<text x="218" y="128.7">DW1000_P1V8</text>
<text x="252.1" y="128.7">DW1000_P1V8</text>
<text x="115.7" y="162.7">GND</text>
<text x="149.7" y="162.7">GND</text>
<text x="183.8" y="162.7">GND</text>
<text x="223.5" y="162.7">GND</text>
<text x="257.5" y="162.7">GND</text>
<text x="50.4" y="168.4">P3V3</text>
<text x="50.5" y="205.2">GND</text>
</g>
<g font-size="2.6" fill="#4c4c4c">
<text x="181.9" y="90.3">DW1000_VDDREG 11[3C]</text>
<text x="227.3" y="135.8">DW1000_VDDLDOD</text>
</g>
</svg>
